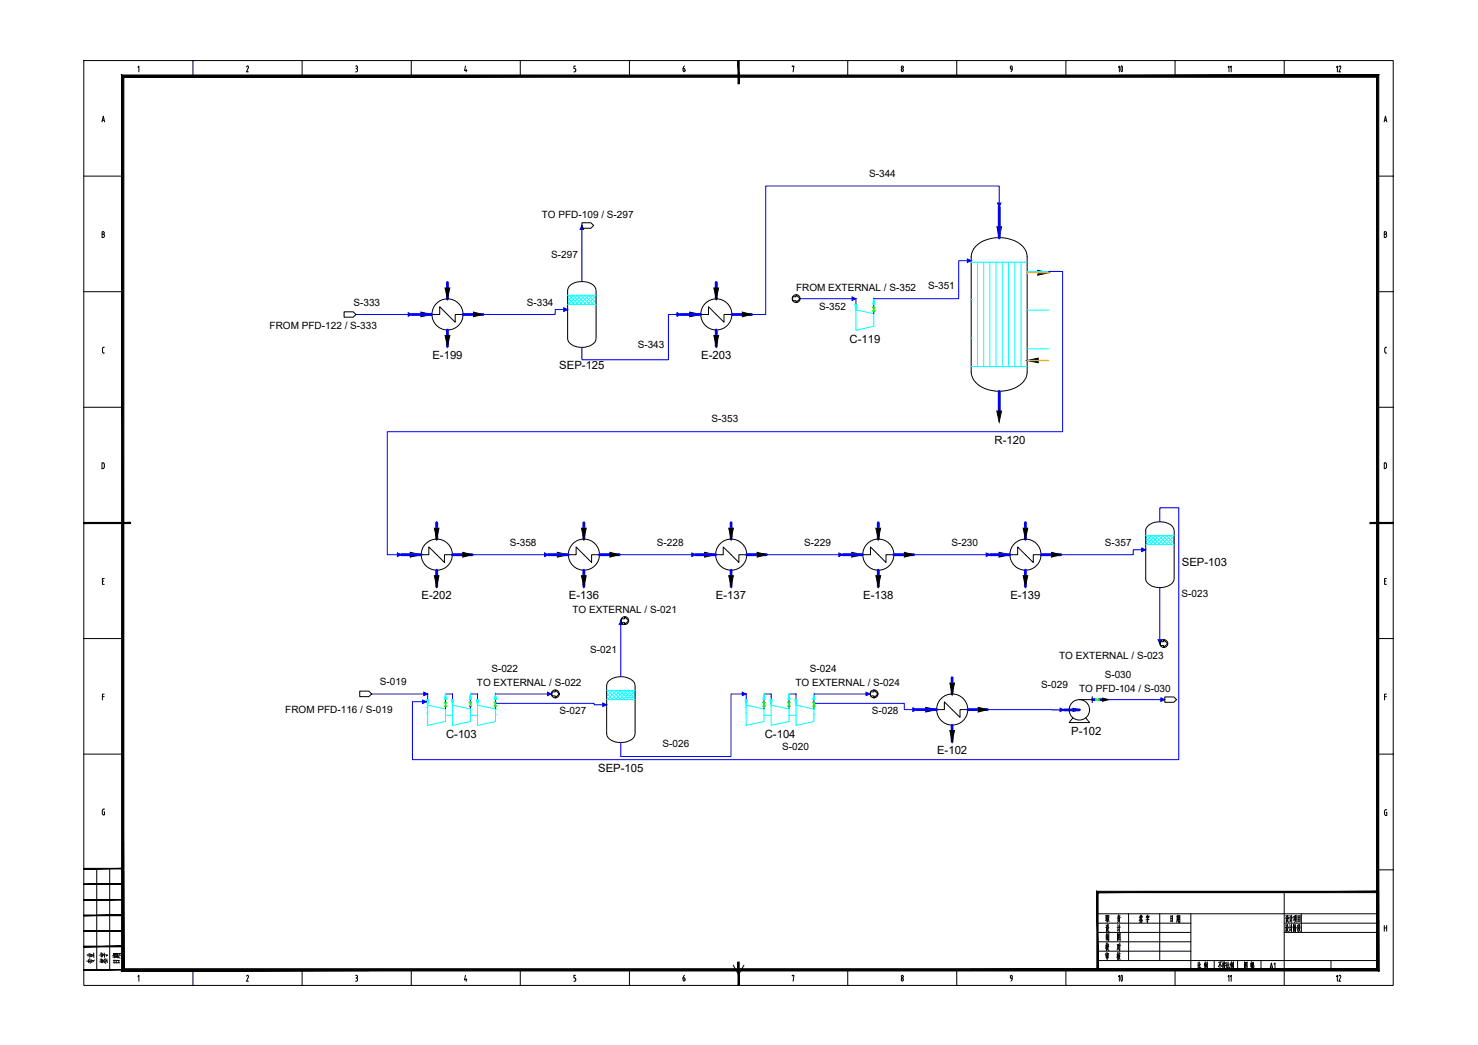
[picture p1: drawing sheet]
<svg xmlns="http://www.w3.org/2000/svg" width="420mm" height="297mm" viewBox="0 0 420 297" stroke-linecap="round" stroke-linejoin="round" font-family="sans-serif">
<g fill="none" stroke="#000" stroke-width=".28">
<path d="M23.8 17.2h372.3v262.9h-372.3zM39.2 19.1l.3-.3v1.6M54.8 17.2h.1M54.8 17.2v4.4M70.1 19l.4-.2 .1 .5M70.6 19.3l-.5 1.1h.5M85.9 17.2h.1M85.9 17.2v4.4M101.1 18.8l.5 .1v.4l-.2 .2M101.2 19.5h.1M101.4 19.5l.2 .4M101.6 19.9l-.2 .5"/>
<path d="M116.9 17.2h.1M116.9 17.2v4.4M132.3 18.8l-.2 1.3h.6M132.5 19.7v.7M147.9 17.2h.1M147.9 17.2v4.4M163.6 18.8h-.5v.7l.5 .1 .1 .3M163.6 19.9l-.2 .5M178.9 17.2h.1M178.9 17.2v4.4M194.6 18.7l-.4 .8M194.7 19.9l-.1-.4h-.4v.6"/>
<path d="M194.7 19.9l-.2 .5-.3-.4M210 17.2h.1M225.2 19v-.2h.5l-.2 1.6M241 17.2h.1M241 17.2v4.4M256.2 19.9l.3-.4 .3 .4M256.2 19.9l.3 .5 .2-.5M272 17.2h.1M272 17.2v4.4M287.7 19.7a.44 .44 0 0 1-.5-.4 .44 .44 0 0 1 .4-.5l.1 .3a1.1 1.1 0 0 1-.3 1.3M303 17.2h.1M303 17.2v4.4"/>
<path d="M334 17.2h.1M334 17.2v4.4M365.1 17.2h.1M365.1 17.2v4.4M29 34.7l.4-1.7 .3 1.7M29.1 34.2h.5M101.1 20.4h.2M163.1 20.4h.3M393.5 34.7l.4-1.7 .3 1.7M393.6 34.2h.6M23.8 50.1h11.1M391.7 50.1h4.4"/>
<path d="M396.1 50.1h.1M29 66.6h.4M29.4 66.6l.3 .4-.3 .5M29.4 66.6l.2-.2v-.4l-.6-.1v1.6h.4M393.5 66.6h.4M393.9 66.6l.3 .4-.3 .5M393.9 66.6l.2-.2v-.4l-.6-.1v1.6h.4M23.8 82.9h11.1M29.2 100l.1 .3 .4 .1M29.7 98.7l-.5 .2v1.1M391.7 82.9h4.4M393.6 99.1v.9"/>
<path d="M393.7 100l.1 .3 .4 .1M394.2 98.7l-.4 .1-.1 .3M396.1 82.9h.1M23.8 115.8h11.1M391.7 115.8h4.4M396.1 115.8h.1M29 131.6h.5l.2 .5-.1 .8-.6 .3zM393.5 131.6h.5l.2 .5-.1 .8-.6 .3zM396.1 148.7h.1M29.1 165.2h.4M29.6 164.5h-.5v1.6h.5M393.6 165.2h.4"/>
<path d="M394.1 164.5h-.5v1.6h.5M23.8 181.5h11.1M29.1 198h.5M29.6 197.3h-.5v1.7M391.7 181.5h4.4M393.6 198h.5M394.1 197.3h-.5v1.7M396.1 181.5h.1M23.8 214.4h11.1M391.7 214.4h4.4M396.1 214.4h.1M29.1 230.4v.8"/>
<path d="M29.5 230.7h.2v.9h-.4l-.2-.4M29.7 230h-.4l-.2 .4M393.9 230.2h.3M393.9 230.2l-.3 .4v.9l.3 .3M394 230.9h.2v.9h-.3M27.5 246.9v28.8M31.2 246.9v28.8M312 259.7h79.7M320.8 259.7v13.3M329.7 259.7v13.3M338.5 259.7v16M365.1 253.6v26.5"/>
<path d="M369.9 259.7v5.3M391.7 247.3h4.4M396.1 247.3h.1M39.2 277.6l.3-.4v1.7M54.8 275.7v4.4M70.1 277.5l.3-.3 .2 .2-.5 1.5h.5M85.9 275.7v4.4M101.1 277.2l.5 .2v.4l-.2 .1M101.1 278.9h.2M101.2 278a.46 .46 0 0 1 .4 .4 .46 .46 0 0 1-.2 .5M116.9 275.7v4.4M132.3 277.2l-.2 1.3h.6"/>
<path d="M132.5 278.2v.7M147.9 275.7v4.4M163.1 278.9h.3M163.6 277.2h-.5v.8a.48 .48 0 0 1 .5 .3 .48 .48 0 0 1-.2 .6M178.9 275.7v4.4M194.5 277.9l.2 .4M194.5 278h-.3v.5M194.6 277.2l-.4 .8M194.7 278.4l-.2 .5-.3-.4M208.4 274.3l1.6 2.7 1.5-2.7M225.2 277.4v-.2h.5l-.2 1.7M241 275.7v4.4"/>
<path d="M256.4 278a.36 .36 0 0 1 .4 .4 .36 .36 0 0 1-.5 .3zM272 275.7v4.4M287.2 277.8l.3-.6 .2 .4a1.1 1.1 0 0 1-.3 1.3M287.2 277.8l.3 .3M287.5 278.2h.2M303 275.7v4.4M312 273h79.7M312 262.4h26.5M312 265h26.5M312 267.7h26.5M312 270.4h26.5M324.1 261.6l.1 .4"/>
<path d="M324.2 260.1l-.2 .8M324.2 260.5l.1 .3M324.3 261.6v.3M324.3 260.8l.5 .8M324.3 260.7l-.5 1M324.4 260.5h-.3M324.5 261.3l-.4 .1M324.6 260.1l-.2 .6M324.6 260.5v.4M324.6 261.5l-.1 .6M324.7 262.1l-.7 .1M324.8 260.5h-.3"/>
<path d="M325.9 260.4v.5M326.2 260l.1 .4M326.2 261.1v1.1l-.2-.3M326.4 260.8l-.4 .1M326.5 260.7l-.3 .4M326.6 260.4l-.1 .4M326.6 260.5h-.7M326.6 261.4l-.9 .1M332.9 260.3v1.7M333.2 261.1h-.3M333.3 261.7l-.4 .2M333.3 260.4l-.4 .1"/>
<path d="M333.3 260.3v1.7M334 275.7v4.4M334.7 260.1v1.3M334.7 261.6l-.2 .6M334.8 261.6l.1 .4M334.9 260.8h-.2M334.9 261.1l-.2 .1M334.9 260.1v1.3M335.1 260.5l-.6 .1M335.1 261.4l-.6 .1M335.1 261.4l-.1 .8M335.2 260.3l-.1 1.1"/>
<path d="M335.4 260.8h-.2M335.4 261.3h-.3M335.4 260.3v1.9l-.2-.2M335.4 260.3l-.2 .1M340.6 273.5v1.7M340.9 275l-.4 .4M340.9 274.3l-.3 .1M340.9 273.5v1.7l.2 .2h.2v-.5M341.3 274l-.4 .6M342.5 273.8v1.7M342.6 273.4l-.3 1M342.7 274.4l.1 .3"/>
<path d="M342.7 274.2l.2-.1-.2 1.2M342.8 273.8l-.2 .9M343 273.7l-.4 .1M343.1 273.9v1M343.2 273.4v2.1l-.1-.3M345.2 273v2.7M346.8 273.9v1.5M346.9 273.5l-.6 1.3M347 274.1l.3 .6M347.3 273.4l-.9 .1M347.7 273.3v2.2l-.2-.3M347.8 274.3l-.3 .4"/>
<path d="M347.8 273.9l-.3 .1M347.9 273.7l-.1 .4M348.1 273.9l-.1 .9 .3 .6M348.1 273.3v.4M348.2 274.5l-.4 1M348.3 273.8h-.4M348.3 273.7v.4M348.4 274.4l-.6 .1M348.7 273.5v1.7M349 274.3l-.3 .1M349.1 273.4v1.8l.2 .2h.2v-.5M349.4 274l-.3 .6"/>
<path d="M350 273.8v1.7M350.1 273.4l-.4 1M350.1 274.4l.1 .3M350.2 273.8l-.2 .9M350.3 274.1l-.1 .1M350.4 274.1l-.3 1.2M350.4 273.7l-.3 .1M350.5 273.9v1M350.6 273.4v2.1l-.1-.3M351.8 273v2.7M353.8 275.3l.7 .1M353.8 273.4v2.1"/>
<path d="M354.1 274.1l.4 .5M354.1 274.9l.1 .3M354.1 274.6l.1 .2M354.2 273.8l-.3 .5M354.3 273.9l-.2 .1M354.4 273.8l-.5 1M354.5 273.5v1.9M354.5 273.5l-.7 .1M355.6 273.8v1M355.7 273.3v2.2M355.8 274h-.2M355.9 273.9l-.1 .9v-.2"/>
<path d="M356 274.4v1.1l.4-.1M356.1 273.8v.6M356.1 273.9l.2-.1v.4l-.2 .1M356.2 274.6v.8M356.4 274.9l-.4 .1M356.4 273.5l-.4 .1M356.4 274.5l-.4 .1M356.4 274.4v1M365.1 262.4h26.6M365.1 265h26.6M365.5 262.9l.1 .3M365.5 260.2l.2 .3"/>
<path d="M365.6 263.6h-.2M365.6 263.5v1M365.7 260.9l-.3 .1M365.7 260.8v1M365.7 264.2l-.2 .5M365.8 261.5l-.2 .5M365.8 262.8l-.1 1M365.8 264l.5 .8M365.9 261.3l.5 .9M365.9 260.5l-.2 .6M365.9 260.3l.2-.1v.6l.2 .1M365.9 260.2v.4"/>
<path d="M366 262.8l.1 .8h.2M366 262.9l-.2 .1M366.1 263.8h-.3M366.2 263.7l-.6 1.2M366.2 261.1h-.4M366.2 261l-.5 1.2M366.6 262.8l.2 .4M366.7 260.2l.1 .3M366.7 263.5l-.2 .1M366.7 263.4v1.2M366.8 260.8l-.2 .1M366.8 260.8v1.1"/>
<path d="M366.8 264.2l-.2 .5M366.9 261.5l-.2 .5M367.1 262.7v2.2M367.2 260.1v2.1M367.4 263.5l-.6 .1M367.5 260.8l-.6 .1M367.7 262.8v2M367.9 260.5v1M367.9 262.9l-.2 .1M367.9 262.8l-.1 1.4-.1-.2M368 260.5l-.3 .1M368.1 263.6l-.3 1.3"/>
<path d="M368.1 261.3l-.4 .3M368.1 260.6v1M368.2 263l.2 .8h.2M368.2 262.7l-.3 1M368.3 260.8l-.3 1.4M368.3 260.2l-.1 .5M368.3 261.7l.2 .4M368.3 263.5v1.4M368.5 260.6l-.4 .1M368.5 260.5v1.1M368.6 260.2l-.5 .1M368.9 263v1.7"/>
<path d="M369 260.2v1.9M369.1 263.6l-.2 .1M369.1 263.3l-.2 .1M369.1 264l-.3 .2M369.1 262.8l-.2 .3M369.2 264l.4 .7M369.3 262.8l-.1 1M369.5 262.8v.7l.1 .1M369.5 261.3l-.5 .1M369.5 260.8l-.5 .1M369.5 262.9l-.2 .1M369.5 263.8h-.3"/>
<path d="M369.6 263.8l-.6 1M369.6 261.8l-.6 .1M369.6 260.3l-.6 .1M369.6 260.3v1.8M378.4 273v2.7M393.5 263v1.7M393.5 263.8h.7M394.2 263v1.7M54.8 280.1h.1M85.9 280.1h.1M116.9 280.1h.1M147.9 280.1h.1"/>
<path d="M178.9 280.1h.1M210 280.1h.1M241 280.1h.1M272 280.1h.1M303 280.1h.1M334 280.1h.1M365.1 280.1h.1"/>
<circle cx="256.5" cy="19.1" r=".32"/>
<circle cx="256.5" cy="277.6" r=".32"/>
</g>
<g fill="#000" stroke="#000" stroke-width=".28">
<path d="M209.8 17.2l.3 6.6v-6.6zM209.8 17.2l.3 6.6h-.3z"/>
<path d="M34.6 21.3l.6 254.1v-253.4zM34.6 21.3l.6 254.1-.6 .6zM35.2 275.4l-.6 .6 356.7-.6zM34.6 276l356.7-.6 .7 .6zM391.3 22v253.4l.7 .6zM391.3 22l.7-.7v254.7zM35.2 22h356.1l.7-.7zM34.6 21.3h357.4l-356.8 .7z"/>
<path d="M23.8 148.5v.3l13.3-.3zM23.8 148.8l13.3-.3v.3z"/>
<path d="M389.5 148.8h6.6v-.3zM389.5 148.5h6.6l-6.6 .3z"/>
<path d="M23.8 255.8h11.1v-.1zM23.8 255.7h11.1l-11.1 .1z"/>
<path d="M23.8 251.4h11.1v-.2zM23.8 251.2h11.1l-11.1 .2z"/>
<path d="M23.8 247h11.1v-.2zM23.8 246.8h11.1l-11.1 .2z"/>
<path d="M312.2 253.7h79.5v-.3zM311.8 253.4h79.9l-79.5 .3zM311.8 253.4l.4 22.3v-22zM311.8 253.4l.4 22.3h-.4z"/>
<path d="M23.8 275.7h11.1v-.1zM23.8 275.6h11.1l-11.1 .1z"/>
<path d="M23.8 269.1h11.1v-.2zM23.8 268.9h11.1l-11.1 .2z"/>
<path d="M23.8 264.7h11.1v-.2zM23.8 264.5h11.1l-11.1 .2z"/>
<path d="M23.8 260.3h11.1v-.2zM23.8 260.1h11.1l-11.1 .2z"/>
<path d="M209.8 273.5v6.6h.3zM209.8 273.5h.3v6.6z"/>
</g>
<!-- layer: EQUIPMENT -->
<g fill="none" stroke="#00f" stroke-width=".28">
<path d="M243.3 84.9v1.7M248.4 84.9v2.4M248.4 88.5v.7M121.6 197.3v1.6M126.6 199.6v-2.3h2v3.1M133.7 198.2v1.4M133.7 197.3h2v1.6M140.8 197.3v2.3M212.1 197.3v1.6M217.2 199.6v-2.3h2v3.1M224.3 197.3h2v1.6M224.3 198.2v1.4"/>
<path d="M231.4 197.3v2.3M126.6 200.8v.7M133.7 200.8v.7M140.8 200.8v.7M217.2 200.8v.7M224.3 200.8v.7M231.4 200.8v.7"/>
</g>
<path d="M248.1 87.3h.6l-.6 1.2h.6zM126.3 199.6h.7l-.7 1.2h.7zM133.4 199.6h.7l-.7 1.2h.7zM140.5 199.6h.7l-.7 1.2h.7zM216.9 199.6h.6l-.6 1.2h.6zM223.9 199.6h.7l-.7 1.2h.7zM231 199.6h.7l-.7 1.2h.7z" fill="none" stroke="#0f0" stroke-width=".28"/>
<g fill="none" stroke="#0ff" stroke-width=".28">
<path d="M276.1 74.1h.1M292 77.2h6.1M243.3 88.1l5.1 1.1v3.5l-5.1 1.2zM243.3 86.6v1.5M276.1 85.1h.1M276.1 96.1h.1M292 88.2h6.1M292 99.2h6.1M121.2 199.5h.4M121.6 198.9v7.3l5-1.1v-3.6l-5-1.1M133.7 197.3v.9M135.7 198.9v1.5"/>
<path d="M141 199.9h.2M211.8 199.5h.3M212.1 198.9v7.3l5.1-1.1v-3.6l-5.1-1.1M224.3 197.3v.9M226.3 198.9v1.5M231.5 199.9h.2M121.2 201.1h.4M121.2 202.7h.4M126.6 203.3h2M128.6 200.4l5.1 1.1v3.6l-5.1 1.1zM133.7 203.3h2M135.7 200.4v5.8l5.1-1.1v-3.6"/>
<path d="M135.7 200.4l5.1 1.1M140.8 201.5h.4M140.8 203.1h.4M211.8 201.1h.3M211.8 202.7h.3M217.2 203.3h2M219.2 200.4l5.1 1.1v3.6l-5.1 1.1zM224.3 203.3h2M226.3 200.4v5.8l5.1-1.1v-3.6M226.3 200.4l5.1 1.1M231.4 201.5h.3M231.4 203.1h.3"/>
</g>
<g fill="#0ff" stroke="#0ff" stroke-width=".28">
<path d="M121.2 198.9h.7l-.3 1.5z"/>
<path d="M126.6 197.3l.4 1.5h-.7z"/>
<path d="M128.3 198.9h.7l-.4 1.5z"/>
<path d="M135.4 198.9h.7l-.4 1.5z"/>
<path d="M140.8 197.3l.4 1.5h-.7z"/>
<path d="M133.7 197.3l.4 1.5h-.7z"/>
<path d="M211.8 198.9h.7l-.4 1.5z"/>
<path d="M217.2 197.3l.3 1.5h-.6z"/>
<path d="M218.9 198.9h.6l-.3 1.5z"/>
<path d="M226 198.9h.6l-.3 1.5z"/>
<path d="M231.4 197.3l.3 1.5h-.7z"/>
<path d="M224.3 197.3l.3 1.5h-.6z"/>
<path d="M243 86.6h.7l-.4 1.5z"/>
<path d="M248.4 84.9l.3 1.5h-.6z"/>
</g>
<g fill="none" stroke="#00f" stroke-width=".8">
<path d="M284 58.8v8.7M117.1 89.4h5.7M127.2 80.3v4.6M127.2 93.8v4.7M131.6 89.4h5.7M193.5 89.4h5.7M203.6 80.3v4.6M203.6 93.8v4.7M208.1 89.4h5.6M284 111.2v5.6M114.1 157.7h5.6M124.1 148.6v4.6"/>
<path d="M128.6 157.7h5.6M155.9 157.7h5.7M166 148.6v4.6M170.4 157.7h5.7M197.8 157.7h5.6M207.8 148.6v4.6M212.2 157.7h5.7M239.6 157.7h5.6M249.7 148.6v4.6M254.1 157.7h5.6M281.5 157.7h5.6M291.5 148.6v4.6"/>
<path d="M295.9 157.7h5.7M124.1 162.1v4.6M166 162.1v4.6M207.8 162.1v4.6M249.7 162.1v4.6M291.5 162.1v4.6M270.7 192.6v4.7M310.5 198.9h.9M312.4 198.9h1M260.6 201.7h5.7M270.7 206.1v4.7M275.1 201.7h5.6"/>
<path d="M302.5 201.8h4.3"/>
</g>
<g fill="#000" stroke="#000" stroke-width=".28">
<path d="M283.4 64.5h1.3l-.7 3zM295 76.9l3.1 .6-3.1 .7zM119.7 88.7l3.1 .7-3.1 .6zM126.5 81.9h1.4l-.7 3zM126.5 95.4h1.4l-.7 3.1zM134.6 88.7l2.7 .7-2.7 .6zM196.1 88.7l3.1 .7-3.1 .6zM202.9 81.9h1.4l-.7 3zM202.9 95.4h1.4l-.7 3.1zM211 88.7l2.7 .7-2.7 .6zM283.4 116.8h1.3l-.7 3.1zM292 102.5l3.1-.7v1.3z"/>
<path d="M116.6 157l3.1 .7-3.1 .7zM123.5 150.1h1.3l-.7 3.1zM131.6 157l2.6 .7-2.6 .7zM158.4 157l3.2 .7-3.2 .7zM165.3 150.1h1.4l-.7 3.1zM173.4 157l2.7 .7-2.7 .7zM200.3 157l3.1 .7-3.1 .7zM207.2 150.1h1.3l-.7 3.1zM215.3 157l2.6 .7-2.6 .7zM242.1 157l3.1 .7-3.1 .7zM249 150.1h1.3l-.6 3.1zM257.1 157l2.6 .7-2.6 .7z"/>
<path d="M284 157l3.1 .7-3.1 .7zM290.9 150.1h1.3l-.7 3.1zM298.9 157l2.7 .7-2.7 .7zM123.5 163.6h1.3l-.7 3.1zM165.3 163.6h1.4l-.7 3.1zM207.2 163.6h1.3l-.7 3.1zM249 163.6h1.3l-.6 3.1zM290.9 163.6h1.3l-.7 3.1zM270 194.2h1.3l-.6 3.1zM313.4 198.4l1.8 .5-1.8 .4zM263.2 201.1l3.1 .6-3.1 .7zM270 207.7h1.3l-.6 3.1z"/>
<path d="M278.1 201.1l2.6 .6-2.6 .7zM305 201.3l1.8 .5-1.8 .4z"/>
</g>
<g fill="none" stroke="#000" stroke-width=".28">
<path d="M277.4 70a10.3 10.3 0 0 1 13.4 0 4.3 4.3 0 0 1 1.2 3v32.8a5.7 5.7 0 0 1-4.7 4.9 9.9 9.9 0 0 1-10.5-2.7l-.6-1.5-.1-.7v-32.8a4.6 4.6 0 0 1 1.3-3zM122.8 89.4h2.2v-2.2l4.4 4.4v-2.2h2.2M162 81.1a5.5 5.5 0 0 1 7.1 .5l.3 1v13.6a3.6 3.6 0 0 1-4 2.5 3.6 3.6 0 0 1-4-2.5v-13.6l.3-1zM199.2 89.4h2.2v-2.2l4.4 4.4v-2.2h2.3M119.7 157.7h2.2v-2.2l4.5 4.4v-2.2h2.2M161.6 157.7h2.2v-2.2l4.4 4.4v-2.2h2.2M203.4 157.7h2.2v-2.2l4.4 4.4v-2.2h2.2M245.2 157.7h2.3v-2.2l4.4 4.4v-2.2h2.2M287.1 157.7h2.2v-2.2l4.4 4.4v-2.2h2.2M326.4 149.4a5.4 5.4 0 0 1 7 .5l.4 1v13.6a3.6 3.6 0 0 1-4.1 2.5 3.6 3.6 0 0 1-4-2.5v-13.6v-.5zM173.1 193.5a5.4 5.4 0 0 1 7.1 .4l.3 1v13.6a3.5 3.5 0 0 1-4 2.6 3.5 3.5 0 0 1-4-2.6v-13.6l.2-1zM306.8 198.9h3.7"/>
<path d="M310.5 198v1.7M266.3 201.7h2.2v-2.2l4.4 4.4v-2.2h2.2M305 204l-1.1 1.4h5.8l-1.1-1.4"/>
<circle cx="127.2" cy="89.4" r="4.4"/>
<circle cx="203.6" cy="89.4" r="4.4"/>
<circle cx="124.2" cy="157.7" r="4.4"/>
<circle cx="166" cy="157.7" r="4.4"/>
<circle cx="207.9" cy="157.7" r="4.4"/>
<circle cx="249.7" cy="157.7" r="4.4"/>
<circle cx="291.5" cy="157.7" r="4.4"/>
<circle cx="270.7" cy="201.7" r="4.4"/>
<circle cx="306.8" cy="201.8" r="2.9"/>
</g>
<path d="M311.4 198.6v.6l1-.6v.6zM311.9 198.9h.1" fill="none" stroke="#0f0" stroke-width=".28"/>
<g fill="none" stroke="#0ff" stroke-width=".28">
<path d="M276.1 74.5h15.9M277.9 74.5v29.7M279.6 74.5v29.7M281.4 74.5v29.7M283.2 74.5v29.7M284.9 74.5v29.7M286.7 74.5v29.7M288.5 74.5v29.7M290.3 74.5v29.7M161.4 85.7l.8 .8M161.4 84.6l1.9 1.9M161.4 83.9h8"/>
<path d="M161.4 86.5h8M161.7 83.9l2.7 2.6M162 83.9l-.6 .6M162.8 83.9l2.7 2.6M163.1 83.9l-1.7 1.7M163.9 83.9l2.7 2.6M164.2 83.9l-2.7 2.6M165 83.9l2.7 2.6M165.3 83.9l-2.7 2.6M166.1 83.9l2.6 2.6M166.4 83.9l-2.7 2.6M167.2 83.9l2.2 2.2"/>
<path d="M167.5 83.9l-2.7 2.6M168.3 83.9l1.1 1.1M168.5 83.9l-2.6 2.6M169.4 83.9h.1M169.4 84.1l-2.4 2.4M169.4 85.2l-1.3 1.3M169.4 86.3l-.2 .2M276.1 104.2h15.9M325.7 154l.8 .8M325.7 152.9l1.9 1.9M325.7 152.2h8.1M325.7 154.8h8.1"/>
<path d="M326.1 152.2l2.6 2.6M326.3 152.2l-.6 .6M327.2 152.2l2.6 2.6M327.4 152.2l-1.7 1.7M328.3 152.2l2.6 2.6M328.5 152.2l-2.6 2.6M329.4 152.2l2.6 2.6M329.6 152.2l-2.6 2.6M330.5 152.2l2.6 2.6M330.7 152.2l-2.6 2.6M331.5 152.2l2.3 2.2M331.8 152.2l-2.6 2.6"/>
<path d="M332.6 152.2l1.2 1.1M332.9 152.2l-2.7 2.6M333.8 152.4l-2.5 2.4M333.8 153.5l-1.4 1.3M333.8 154.6l-.3 .2M172.5 198.1l.8 .8M172.5 197l1.9 1.9M172.5 196.2l8 .1M172.5 198.9h8M172.8 196.2l2.7 2.7M173 196.2l-.5 .7M173.9 196.2l2.7 2.7"/>
<path d="M174.1 196.2l-1.6 1.7M175 196.2l2.7 2.7M175.2 196.2l-2.6 2.7M176.1 196.2l2.6 2.7M176.3 196.2l-2.6 2.7M177.2 196.2l2.6 2.7M177.4 196.2l-2.6 2.7M178.3 196.2l2.2 2.3M178.5 196.2l-2.6 2.7M179.4 196.2l1.1 1.2M179.6 196.2l-2.6 2.7M180.5 196.5l-2.4 2.4"/>
<path d="M180.5 197.5l-1.3 1.4M180.5 198.6l-.2 .3"/>
</g>
<path d="M292 77.5h6.1M292 102.5h6.1h-3" fill="none" stroke="#ffbf00" stroke-width=".38"/>
<!-- layer: STREAM -->
<g fill="none" stroke="#00f" stroke-width=".28">
<path d="M284 58.8v-5.9h-66.3v36.5h-4M165.4 64.1v15.9M276.1 74.1h-3.6v10.8h-24.1M298.1 77.2h4v45.5h-192v35h4M101.2 89.4h15.9M161.4 88h-3.6v1.4h-20.5M193.5 89.4h-3.5v12.9h-24.6v-3.6M227.4 84.9h15.9M134.2 157.7h21.7M176.1 157.7h21.7M217.9 157.7h21.7M259.7 157.7h21.8"/>
<path d="M325.7 156.3h-3.6v1.4h-20.5M329.7 148.3v-4h5.4v71.6h-217.9v-16.4h4M176.5 176.4v15.9M329.7 167v16M105.6 197.3h16M140.8 197.3h15.9M141.2 199.9h27.7v.4h3.6M212.1 197.3h-4.3v17.7h-31.3v-3.9M231.4 197.3h15.9M231.7 199.9h25.4v1.8h3.5M315.2 198.9h15.9M280.7 201.7l21.8 .1"/>
</g>
<!-- layer: STREAM_ARROW -->
<g fill="#00f" stroke="#00f" stroke-width=".28">
<path d="M120.5 196.8l1.1 .5-1.1 .4z"/>
<path d="M120.1 199l1.1 .5-1.1 .5z"/>
<path d="M176.5 176.4l.5 1.1h-1z"/>
<path d="M155.6 196.8l1.1 .5-1.1 .4z"/>
<path d="M329.2 181.8h1l-.5 1.2z"/>
<path d="M246.2 196.8l1.1 .5-1.1 .4z"/>
<path d="M211 196.8l1.1 .5-1.1 .4z"/>
<path d="M171.4 199.8l1.1 .5-1.1 .5z"/>
<path d="M259.5 201.2l1.1 .5-1.1 .5z"/>
<path d="M301.4 201.3l1.1 .5-1.1 .5z"/>
<path d="M330 198.4l1.1 .5-1.1 .5z"/>
<path d="M196.7 157.2l1.1 .5-1.1 .5z"/>
<path d="M238.5 157.2l1.1 .5-1.1 .5z"/>
<path d="M280.4 157.2l1.1 .5-1.1 .5z"/>
<path d="M165.4 64.1l.5 1.1h-1z"/>
<path d="M116 88.9l1.1 .5-1.1 .5z"/>
<path d="M160.3 87.5l1.1 .5-1.1 .5z"/>
<path d="M192.4 88.9l1.1 .5-1.1 .5z"/>
<path d="M283.6 57.7h1l-.6 1.1z"/>
<path d="M275 73.6l1.1 .5-1.1 .5z"/>
<path d="M242.2 84.4l1.1 .5-1.1 .5z"/>
<path d="M113 157.2l1.1 .5-1.1 .5z"/>
<path d="M324.6 155.8l1.1 .5-1.1 .5z"/>
<path d="M154.8 157.2l1.1 .5-1.1 .5z"/>
</g>
<!-- layer: CONNECTOR -->
<g fill="none" stroke="#000" stroke-width=".28">
<path d="M165.4 63.3h2.6l.8 .8-.8 .8h-2.6zM97.8 88.6h2.6l.8 .8-.8 .8h-2.6zM225.3 84.4h1v-.6l1.1 1.1-1.1 1.1v-.5h-1zM176.6 175.9h1v-.6l1.1 1.1-1.1 1.1v-.5h-1zM102.3 196.5h2.5l.8 .8-.8 .7h-2.5zM156.9 196.7h.9v-.6l1.2 1.2-1.2 1.1v-.6h-.9zM247.5 196.7h.9v-.6l1.1 1.2-1.1 1.1v-.6h-.9zM329.9 182.4h.9v-.6l1.1 1.2-1.1 1.1v-.6h-.9zM331.1 198.1h2.6l.8 .8-.8 .7h-2.6z"/>
<circle cx="226.3" cy="84.9" r="1.12"/>
<circle cx="177.6" cy="176.4" r="1.12"/>
<circle cx="157.9" cy="197.2" r="1.12"/>
<circle cx="248.5" cy="197.2" r="1.12"/>
<circle cx="330.8" cy="182.9" r="1.12"/>
</g>
<text font-size="6.6" x="315.7" y="280.8">10</text>
<text font-size="6.2" x="315.7" y="22.2">10</text>
<g font-size="5.7">
<text x="27.9" y="275.2" transform="rotate(-90 27.9 275.2)">专业</text>
<text x="30.7" y="274.8">日期</text>
</g>
<g font-size="5.3">
<text x="312.9" y="266">设 计</text>
<text x="313.3" y="268.5">制 图</text>
<text x="31.4" y="275.2" transform="rotate(-90 31.4 275.2)">签字</text>
<text x="313.3" y="274.1">审 核</text>
</g>
<g font-size="4.4">
<text x="378.5" y="21.5">12</text>
<text x="363.4" y="276.6" transform="rotate(-90 363.4 276.6)">A1</text>
<text x="382.1" y="280.1" transform="rotate(-90 382.1 280.1)">12</text>
</g>
<g font-size="4">
<text x="351" y="21.5" transform="rotate(-90 351 21.5)">11</text>
<text x="351" y="280.1" transform="rotate(-90 351 280.1)">11</text>
</g>
<g font-size="3.2">
<text x="241.5" y="97.4">C-119</text>
<text x="122.9" y="102">E-199</text>
<text x="159" y="105">SEP-125</text>
<text x="199.3" y="102">E-203</text>
<text x="282.7" y="126.2">R-120</text>
<text x="336" y="160.9">SEP-103</text>
<text x="119.8" y="170.3">E-202</text>
<text x="161.7" y="170.3">E-136</text>
<text x="203.5" y="170.3">E-137</text>
<text x="245.4" y="170.3">E-138</text>
<text x="287.2" y="170.3">E-139</text>
<text x="126.8" y="209.7">C-103</text>
<text x="217.4" y="209.7">C-104</text>
<text x="304.5" y="208.9">P-102</text>
<text x="266.4" y="214.3">E-102</text>
<text x="170" y="219.6">SEP-105</text>
</g>
<g font-size="2.8">
<text x="247.1" y="50.2">S-344</text>
<text x="154" y="61.9">TO PFD-109 / S-297</text>
<text x="156.7" y="73.4">S-297</text>
<text x="226.3" y="82.7">FROM EXTERNAL / S-352</text>
<text x="263.8" y="82.2">S-351</text>
<text x="100.5" y="86.9">S-333</text>
<text x="149.8" y="86.9">S-334</text>
<text x="232.9" y="88">S-352</text>
<text x="76.7" y="93.6">FROM PFD-122 / S-333</text>
<text x="181.3" y="99">S-343</text>
<text x="202.3" y="120.1">S-353</text>
<text x="144.9" y="155.2">S-358</text>
<text x="186.8" y="155.2">S-228</text>
<text x="228.6" y="155.2">S-229</text>
<text x="270.5" y="155.2">S-230</text>
<text x="314.1" y="155.2">S-357</text>
<text x="335.9" y="169.7">S-023</text>
<text x="162.7" y="174.2">TO EXTERNAL / S-021</text>
<text x="167.8" y="185.7">S-021</text>
<text x="139.7" y="191">S-022</text>
<text x="230.2" y="191">S-024</text>
<text x="301.1" y="187.2">TO EXTERNAL / S-023</text>
<text x="108" y="194.8">S-019</text>
<text x="135.6" y="195">TO EXTERNAL / S-022</text>
<text x="226.1" y="195">TO EXTERNAL / S-024</text>
<text x="296" y="195.6">S-029</text>
<text x="306.7" y="196.7">TO PFD-104 / S-030</text>
<text x="314.1" y="192.7">S-030</text>
<text x="81.1" y="202.8">FROM PFD-116 / S-019</text>
<text x="159.1" y="203.1">S-027</text>
<text x="247.8" y="203.1">S-028</text>
<text x="188.4" y="212.4">S-026</text>
<text x="222.4" y="213.3">S-020</text>
</g>
</svg>
